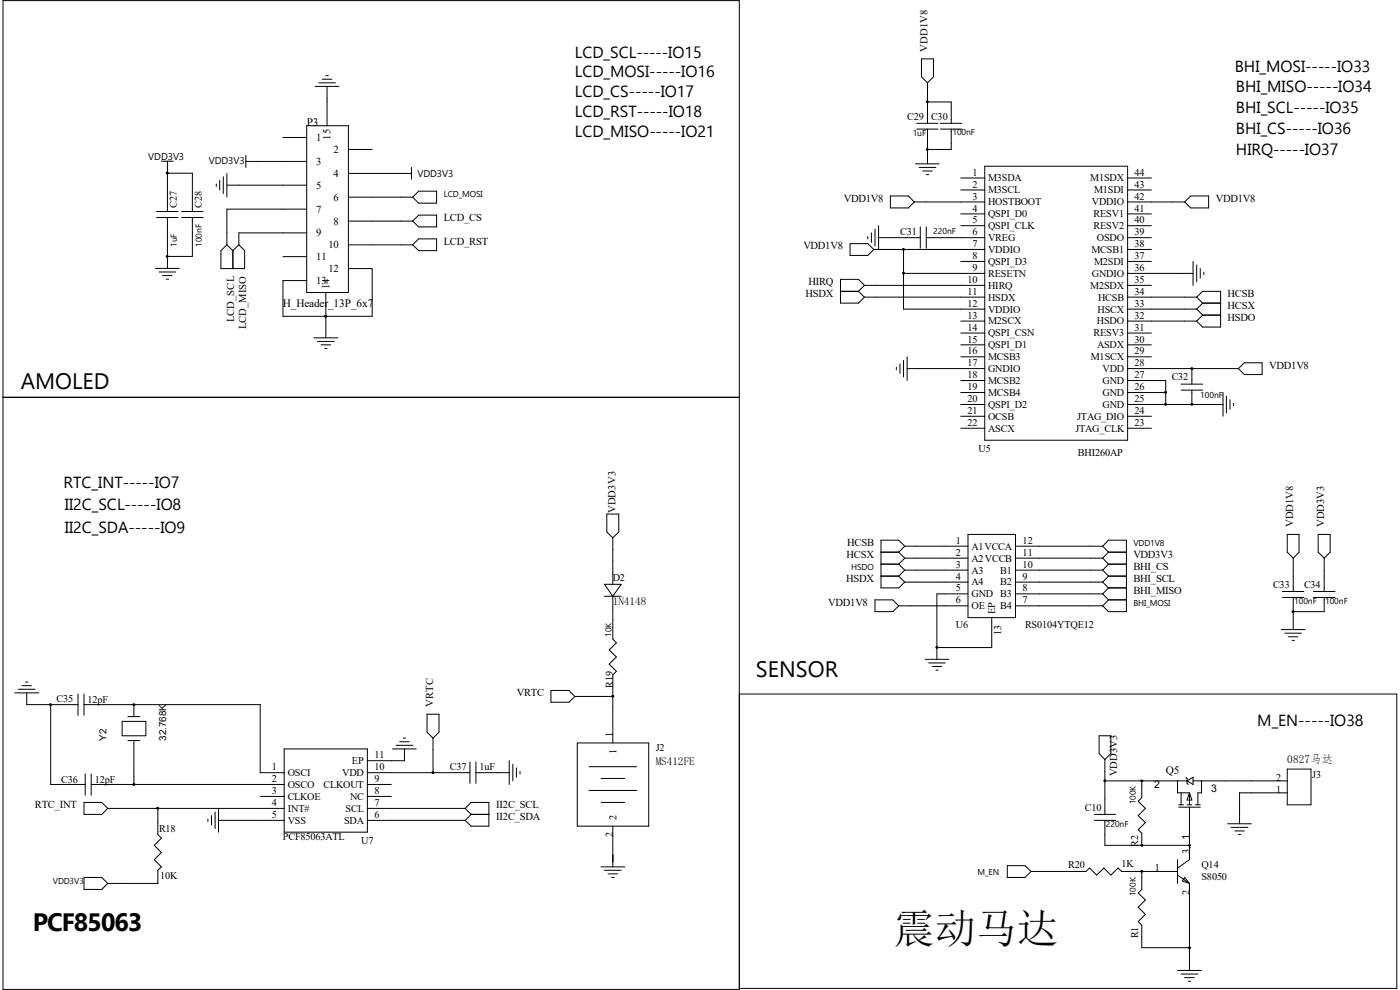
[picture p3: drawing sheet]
<svg xmlns="http://www.w3.org/2000/svg" width="297mm" height="210mm" viewBox="0 0 297 210" stroke-linecap="round" stroke-linejoin="round" font-family="sans-serif">
<g fill="none" stroke="#000" stroke-width=".21">
<path d="M.6 .1h156.2v209.8h-156.2zM66.8 18.3h5.1M67.6 17.6h3.6M68.4 16.8h2M69.1 16h.5M69.4 18.3v8.4M195.5 12.5h2.5v3.8l-1.2 1.3-1.3-1.3zM196.8 17.6v8.6M34.2 34.2h2.5M35.5 36.7h.1M35.5 34.2v10.7M35.5 36.7h5.3v8.2"/>
<path d="M45.9 39v.5M46.6 38.3v2M47.4 37.5v3.6M48.1 39.3h17M48.1 36.8v5M52.2 34.2h12.9M52.2 33v2.5M60 29.2h5.1M65.1 26.7h8.8v35.4h-8.8zM73.9 31.7h5.1M73.9 36.8h13.4M87.3 35.5v2.5"/>
<path d="M194.2 34.8h5.1M194.5 26.2h4.5M194.5 27.4h4.5M195 35.5h3.5M195.7 36.3h2.1M196.5 37h.5M196.8 27.4v7.4M196.8 21.6h5v4.6M199.5 26.2h4.6M199.5 27.4h4.6M201.8 27.4v4.3h-5M203.8 37.8h5.1"/>
<path d="M208.9 35.3h30.3v58.1h-30.3zM239.2 37.8h5.1M33 56.9h5M33.2 46.1h4.6M33.2 44.9h4.6M33.7 57.7h3.6M34.5 58.5h2M35.3 59.2h.5M35.5 54.4h.1M35.5 46.1v10.8M38.5 46.1h4.6M38.5 44.9h4.6"/>
<path d="M40.8 46.1v8.3h-5.3M48.1 51.9l-1.2 1.3v3.8h5v-3.8l-1.2-1.3M48.1 51.9l1.3 1.3M49.4 53.2v3.8M50.7 51.9l-1.3 1.3M60 54.4h5.1M65.1 44.4h-17v7.5M65.1 49.4h-14.4v2.5M73.9 41.8h13.6M73.9 46.9h13.6M73.9 51.9h13.6M73.9 57h5.1v10.1h-19v-7.6h5.1"/>
<path d="M88.8 40.6h3.8v2.5h-3.8l-1.3-1.3zM88.8 45.6h3.8v2.5h-3.8l-1.3-1.2zM88.8 50.7h3.8v2.5h-3.8l-1.3-1.3zM180.3 51.7h3.8l1.3 1.2-1.3 1.3h-3.8zM184.1 50.2v.5M184.9 49.4v2M185.4 52.9h23.5M185.6 48.6v3.6M186.4 50.4h8.8M186.4 47.9v5M188.9 41.6h3.8l1.3 1.2-1.3 1.3h-3.8zM191.7 58h17.2"/>
<path d="M191.7 52.9v12.7h17.2M194 42.8h14.9M195.2 48.1v4.6M196.5 50.4h12.4M196.5 48.1v4.6M203.8 40.3h5.1M203.8 45.4h5.1M203.8 47.9h5.1M203.8 55.5h5.1M239.2 40.3h5.1M239.2 42.8h12.1M239.2 45.4h5.1"/>
<path d="M239.2 47.9h5.1M239.2 50.4h5.1M239.2 52.9h5.1M239.2 55.5h5.1M239.2 58h13.9M252.6 41.6h3.8v2.5h-3.8l-1.3-1.3zM253.1 55.5v5M253.9 56.2v3.6M254.6 57v2M255.4 57.7v.6M66.6 71.7h5.1M67.4 72.4h3.5"/>
<path d="M68.1 73.2h2M68.9 73.9h.5M69.1 67.1h.1M69.1 62.1v9.6M178.3 61.8h3.8M182.1 61.8l1.3 1.2M183.4 60.5h25.5M183.4 63h25.5M183.4 60.5l-1.3-1.2h-3.8v5h3.8l1.3-1.3M183.4 60.5l-1.3 1.3M190.2 77.9v.5M190.9 77.2v2"/>
<path d="M191.7 76.5v3.5M192.4 78.2h16.5M192.4 75.7v5M203.8 68.1h5.1M203.8 70.7h5.1M203.8 73.2h5.1M203.8 75.7h5.1M239.2 60.5h5.1M239.2 63h14.7M239.2 65.6h14.7M239.2 68.1h14.7M239.2 70.7h5.1"/>
<path d="M239.2 73.2h5.1M239.2 75.7h5.1M239.2 78.2h23.5M252.9 78.2h.1M252.9 78.2v3.3M253.9 63l1.2-1.2h3.9v7.6h-3.9l-1.2-1.3M253.9 65.6l1.2 1.2M253.9 63l1.2 1.3M255.1 64.3h3.9M255.1 66.8h3.9M255.1 66.8l-1.2 1.3M255.1 64.3l-1.2 1.3"/>
<path d="M262.7 78.2l1.3-1.2h3.8v2.5h-3.8zM.6 84.3h156.2M203.8 80.7h5.1M203.8 83.3h5.1M203.8 85.8h5.1M203.8 88.3h5.1M203.8 90.8h5.1M239.2 80.7h8.1v5.1M239.2 83.3h8.1M239.2 85.8h20.3M239.2 88.3h5.1M239.2 90.8h5.1"/>
<path d="M250.6 81.5h4.5M250.6 82.8h4.5M252.9 85.8h.1M252.9 82.8v3M259.5 83.3v5M260.2 84v3.6M260.9 84.8v2M261.7 85.6v.5M128.7 109.1h2.6v3.8l-1.3 1.2-1.3-1.2zM130 114.1v9.9M186.9 119.7h3.8M186.9 117.1h3.8"/>
<path d="M190.7 117.1l1.2 1.3M190.7 119.7l1.2 1.2M191.9 115.9h13.5M191.9 118.4h13.5M191.9 115.9l-1.2-1.3h-3.8v10.1h3.8l1.2-1.2M191.9 115.9l-1.2 1.2M191.9 118.4l-1.2 1.3M205.4 113.4h10v17.6h-10zM215.4 115.9h18.5M215.4 118.4h18.5M233.9 118.4l1.3 1.3M233.9 115.9l1.3-1.3h3.8v15.2h-3.8l-1.3-1.3"/>
<path d="M233.9 115.9l1.3 1.2M235.2 119.7h3.8M235.2 117.1h3.8M235.2 117.1l-1.3 1.3M235.2 119.7l-1.3 1.2M273.1 113.4h2.5v3.7l-1.2 1.3-1.3-1.3zM274.4 118.4v7.1M279.7 113.4h2.5v3.7l-1.3 1.3-1.2-1.3zM280.9 118.4v7.1M128.2 126.5h3.6M128.2 124h3.6l-1.8 2.5zM130 126.5h.1"/>
<path d="M130 126.5v9.1l.8 .8-1.6 1.5 1.6 1.5-1.6 1.5 1.6 1.5-.8 .8v14.4M185.6 127.3h3.8l1.3 1.2-1.3 1.3h-3.8zM186.9 122.2h3.8M190.7 128.5h14.7M190.7 122.2l1.2 1.3M191.9 120.9h13.5M191.9 123.5h13.5M191.9 120.9l-1.2 1.3M196.3 139.9h5M198.8 137.4h.1M205.4 126h-6.6v13.9M210.4 131v6.4h-11.6"/>
<path d="M215.4 120.9h18.5M215.4 123.5h18.5M215.4 126h18.5M215.4 128.5h18.5M233.9 120.9l1.3 1.3M233.9 123.5l1.3 1.2M233.9 126l1.3 1.3M235.2 127.3h3.8M235.2 122.2h3.8M235.2 124.7h3.8M235.2 122.2l-1.3 1.3M235.2 124.7l-1.3 1.3"/>
<path d="M235.2 127.3l-1.3 1.2M271.8 133.6h5.1M272.1 125.5h4.5M272.1 126.7h4.5M272.6 134.3h3.5M273.3 135.1h2M274.1 135.8h.5M274.4 129.8h.1M274.4 126.7v6.9M278.6 125.5h4.6M278.6 126.7h4.6M280.9 126.7v3.1h-6.5"/>
<path d="M3.1 147h5.1M3.9 146.2h3.6M4.7 145.5h2M5.4 144.7h.5M5.7 147v2.5h10.9M10.8 149.5v16.9h7.3M16.6 147.2v4.6M17.8 149.5h37.4v14.4h5.1M17.8 147.2v4.6M25.9 153h5v3.1h-5zM27.1 157.1h2.6M27.1 152h2.6"/>
<path d="M28.4 149.5h.1M28.4 149.5v2.5M28.4 157.1v9.3M60.3 158.9h17.6v17.6h-17.6zM83.3 158.9h5M84 158.1h3.5M84.8 157.4h2M85.6 156.6h.5M85.8 158.9v2.5h-7.9M90.6 151.5h2.5v3.8l-1.2 1.3-1.3-1.3zM91.9 156.6v7.3M116.9 146.5h3.8l1.3 1.2-1.3 1.3h-3.8z"/>
<path d="M122 147.7h8M122.5 157.6h15.1v17.7h-15.1zM156.8 147.2h139.5v62.5h-139.5M197 140.6h3.5M197.8 141.4h2M198.5 142.2h.5M233.2 156.1h2.5v3.8l-1.3 1.2-1.2-1.2zM17.8 170.2h3.8l1.3 1.3-1.3 1.3h-3.8zM18.1 164.2v4.5M19.3 166.4h41M19.3 164.2v4.5M22.9 171.5h37.4"/>
<path d="M33.5 171.5v5.5l.7 .8-1.5 1.5 1.5 1.5-1.5 1.6 1.5 1.5-.7 .7v2.8h-10.6M44.1 173.8v.5M44.9 173v2M45.6 172.3v3.5M46.4 174h13.9M46.4 171.5v5M55.2 169h5.1M77.9 166.4h5.1M77.9 163.9h21.8M77.9 169h5.1M77.9 171.5h20.8M77.9 174h20.8"/>
<path d="M98.7 171.5l1.2-1.3h3.8v5.1h-3.8l-1.2-1.3M98.7 171.5l1.2 1.3M99.7 161.6v4.6M99.9 172.8h3.8M99.9 172.8l-1.2 1.2M101 163.9h7M101 161.6v4.6M108 161.4v5M108.8 162.1v3.6M109.6 162.9v2M110.3 163.7v.5M125 162.6h10.1"/>
<path d="M125 167.7h10.1M127.5 165.1h5M127.5 170.2h5M130 175.3v8.6M232.2 174h4.5M232.2 172.8h4.5M234.4 165.7h17.4M234.4 161.1v11.7M234.4 174v5.3h17.9M242.2 179.3h.1M242.2 165.7v3.5l-.7 .8 1.5 1.5-1.5 1.5 1.5 1.5-1.5 1.5 .7 .8v2.5M249.8 165.7v2.5h2.5"/>
<path d="M250.1 170.7h1M250.1 171.2h4.5M250.6 168.2v2.5M251.6 164.9l.2 .2v1.1l.3 .2M251.8 170.7h1.1M251.8 165.7l1.3-.8v1.5zM252.3 179.8h.1M252.3 168.2v2.5M252.3 171.2v11.2l-2.5 1.7M252.3 168.2l.6 1.5h-1.1zM253.1 165.7h20M253.6 170.7h1"/>
<path d="M254.9 165.7v2.5h-.8v2.5M260.4 174.8h5.1M261.2 175.5h3.6M262 176.3h2M262.7 177h.5M273.1 163.2h5v7.5h-5zM273.1 168.2h-10.1v6.6M17.8 186.1h3.8l1.3 1.3-1.3 1.3h-3.8zM127.5 183.9h5M128.2 184.6h3.6M129 185.4h2M129.8 186.1h.5"/>
<path d="M213.7 183.6h3.8l1.2 1.3-1.2 1.2h-3.8zM218.7 184.9h11.7l.7-.8 1.6 1.5 1.5-1.5 1.5 1.5 1.5-1.5 .8 .8h11.8M242.2 184.9h.1M242.2 184.9v3.8l-.7 .7 1.5 1.5-1.5 1.5 1.5 1.6-1.5 1.5 .7 .8v4.7h10.1M249.8 182.4v5M249.8 185.6l2.5 1.8M251.3 186.1l1 1.3-1.5-.5zM252.3 187.4v18.5M249.8 205.9h5.1M250.6 206.6h3.5M251.3 207.4h2.1M252.1 208.2h.5"/>
</g>
<g fill="#000" stroke="#000" stroke-width=".21">
<circle cx="35.5" cy="36.7" r=".2"/>
<circle cx="196.7" cy="21.6" r=".2"/>
<circle cx="196.7" cy="31.7" r=".2"/>
<circle cx="35.5" cy="54.4" r=".2"/>
<circle cx="191.7" cy="52.9" r=".2"/>
<circle cx="191.7" cy="58" r=".2"/>
<circle cx="69.1" cy="67.1" r=".2"/>
<circle cx="252.9" cy="78.2" r=".2"/>
<circle cx="247.3" cy="85.8" r=".2"/>
<circle cx="247.3" cy="83.2" r=".2"/>
<circle cx="252.9" cy="85.8" r=".2"/>
<circle cx="198.8" cy="137.3" r=".2"/>
<circle cx="274.3" cy="129.8" r=".2"/>
<circle cx="10.7" cy="149.5" r=".2"/>
<circle cx="28.4" cy="149.5" r=".2"/>
<circle cx="130" cy="147.7" r=".2"/>
<circle cx="28.4" cy="166.4" r=".2"/>
<circle cx="33.5" cy="171.5" r=".2"/>
<circle cx="91.9" cy="163.9" r=".2"/>
<circle cx="234.4" cy="165.6" r=".2"/>
<circle cx="242.2" cy="165.7" r=".2"/>
<circle cx="242.2" cy="179.3" r=".2"/>
<circle cx="252.4" cy="179.3" r=".2"/>
<circle cx="242.2" cy="184.9" r=".2"/>
<circle cx="252.4" cy="201.1" r=".2"/>
</g>
<text font-size="8.7" x="189.7" y="200">震动马达</text>
<text font-size="5.3" x="6.9" y="197.5">PCF85063</text>
<g font-size="4.7">
<text x="4.4" y="82.5">AMOLED</text>
<text x="160.4" y="143.7">SENSOR</text>
</g>
<g font-size="3.4">
<text x="122" y="12.2">LCD_SCL-----IO15</text>
<text x="122" y="16.3">LCD_MOSI-----IO16</text>
<text x="262" y="15.3">BHI_MOSI-----IO33</text>
<text x="122" y="20.6">LCD_CS-----IO17</text>
<text x="262.2" y="19.6">BHI_MISO-----IO34</text>
<text x="262.2" y="23.9">BHI_SCL-----IO35</text>
<text x="122" y="24.9">LCD_RST-----IO18</text>
<text x="122" y="29.2">LCD_MISO-----IO21</text>
<text x="262.2" y="28.4">BHI_CS-----IO36</text>
<text x="262.2" y="33">HIRQ-----IO37</text>
<text x="13.5" y="103.5">RTC_INT-----IO7</text>
<text x="13.8" y="108.3">II2C_SCL-----IO8</text>
<text x="13.8" y="113.1">II2C_SDA-----IO9</text>
<text x="266.7" y="154.1">M_EN-----IO38</text>
</g>
<g font-size="2.4">
<text x="65.1" y="26.7">P3</text>
<text x="60" y="65.1">H_Header_13P_6x7</text>
<text x="130" y="128.3">1N4148</text>
<text x="273.1" y="161.9">0827马达</text>
<text x="139.1" y="162.4">MS412FE</text>
<text x="247.3" y="164.3">Q5</text>
</g>
<g font-size="2.3">
<text x="196.8" y="11" transform="rotate(-90 196.8 11)">VDD1V8</text>
<text x="67.1" y="29.9">1</text>
<text x="70.1" y="29.7" transform="rotate(-90 70.1 29.7)">15</text>
<text x="67.1" y="35">3</text>
<text x="70.8" y="32.4">2</text>
<text x="67.1" y="40">5</text>
<text x="70.8" y="37.5">4</text>
<text x="67.1" y="45.1">7</text>
<text x="70.8" y="42.5">6</text>
<text x="70.8" y="47.6">8</text>
<text x="94.1" y="46.9">LCD_CS</text>
<text x="179" y="42.8">VDD1V8</text>
<text x="257.9" y="42.8">VDD1V8</text>
<text x="67.1" y="50.1">9</text>
<text x="69.7" y="52.7">10</text>
<text x="94.1" y="51.9">LCD_RST</text>
<text x="170.4" y="52.9">VDD1V8</text>
<text x="67.1" y="55.2">11</text>
<text x="69.7" y="57.7">12</text>
<text x="67.1" y="60.2">13</text>
<text x="69.9" y="61.3" transform="rotate(-90 69.9 61.3)">14</text>
<text x="170.9" y="63">HSDX</text>
<text x="171.5" y="60.5">HIRQ</text>
<text x="260.4" y="65.6">HCSX</text>
<text x="260.4" y="63">HCSB</text>
<text x="49.7" y="68.4" transform="rotate(-90 49.7 68.4)">LCD_SCL</text>
<text x="52.2" y="69.9" transform="rotate(-90 52.2 69.9)">LCD_MISO</text>
<text x="260.4" y="68.1">HSDO</text>
<text x="269.3" y="78.2">VDD1V8</text>
<text x="130.6" y="108.8" transform="rotate(-90 130.6 108.8)">VDD3V3</text>
<text x="274.4" y="111.8" transform="rotate(-90 274.4 111.8)">VDD1V8</text>
<text x="280.9" y="111.8" transform="rotate(-90 280.9 111.8)">VDD3V3</text>
<text x="179.6" y="118.4">HCSX</text>
<text x="179.7" y="115.9">HCSB</text>
<text x="240.5" y="118.4">VDD3V3</text>
<text x="179.5" y="123.5">HSDX</text>
<text x="240.5" y="120.9">BHI_CS</text>
<text x="240.5" y="123.5">BHI_SCL</text>
<text x="240.5" y="126">BHI_MISO</text>
<text x="175.7" y="128.5">VDD1V8</text>
<text x="91.9" y="150" transform="rotate(-90 91.9 150)">VRTC</text>
<text x="109.6" y="147.7">VRTC</text>
<text x="237" y="164.7" transform="rotate(-90 237 164.7)">VDD3V3</text>
<text x="7.4" y="171.5">RTC_INT</text>
<text x="105.2" y="171.5">II2C_SCL</text>
<text x="105.2" y="174">II2C_SDA</text>
</g>
<g font-size="2.2">
<text x="192.5" y="25.4">C29</text>
<text x="197.5" y="25.4">C30</text>
<text x="206.3" y="37.3">1</text>
<text x="206.3" y="39.8">2</text>
<text x="209.6" y="38.5">M3SDA</text>
<text x="209.6" y="41">M3SCL</text>
<text x="231.3" y="38.5">M1SDX</text>
<text x="232.1" y="41">M1SDI</text>
<text x="240.7" y="39.8">43</text>
<text x="240.7" y="37.3">44</text>
<text x="37.5" y="44.1" transform="rotate(-90 37.5 44.1)">C27</text>
<text x="42.8" y="44.1" transform="rotate(-90 42.8 44.1)">C28</text>
<text x="206.3" y="42.3">3</text>
<text x="206.3" y="44.9">4</text>
<text x="206.3" y="47.4">5</text>
<text x="209.6" y="43.6">HOSTBOOT</text>
<text x="209.6" y="46.1">QSPI_D0</text>
<text x="231.6" y="43.6">VDDIO</text>
<text x="232" y="46.1">RESV1</text>
<text x="240.7" y="47.4">40</text>
<text x="240.7" y="44.9">41</text>
<text x="240.7" y="42.3">42</text>
<text x="191" y="49.9">C31</text>
<text x="206.3" y="49.9">6</text>
<text x="206.3" y="52.4">7</text>
<text x="209.6" y="48.6">QSPI_CLK</text>
<text x="209.6" y="51.1">VREG</text>
<text x="209.6" y="53.6">VDDIO</text>
<text x="231.6" y="53.6">MCSB1</text>
<text x="232" y="48.6">RESV2</text>
<text x="232.7" y="51.1">OSDO</text>
<text x="240.7" y="52.4">38</text>
<text x="240.7" y="49.9">39</text>
<text x="206.3" y="54.9">8</text>
<text x="206.3" y="57.5">9</text>
<text x="209.6" y="56.2">QSPI_D3</text>
<text x="209.6" y="58.7">RESETN</text>
<text x="231.6" y="58.7">GNDIO</text>
<text x="232.1" y="56.2">M2SDI</text>
<text x="240.7" y="57.5">36</text>
<text x="240.7" y="54.9">37</text>
<text x="205.3" y="60">10</text>
<text x="205.3" y="62.6">11</text>
<text x="205.3" y="65.1">12</text>
<text x="209.6" y="61.3">HIRQ</text>
<text x="209.6" y="63.8">HSDX</text>
<text x="231.3" y="61.3">M2SDX</text>
<text x="233" y="63.8">HCSB</text>
<text x="240.7" y="65.1">33</text>
<text x="240.7" y="62.6">34</text>
<text x="240.7" y="60">35</text>
<text x="205.3" y="67.6">13</text>
<text x="205.3" y="70.1">14</text>
<text x="209.6" y="66.3">VDDIO</text>
<text x="209.6" y="68.8">M2SCX</text>
<text x="209.6" y="71.4">QSPI_CSN</text>
<text x="232" y="71.4">RESV3</text>
<text x="232.7" y="68.8">HSDO</text>
<text x="232.8" y="66.3">HSCX</text>
<text x="240.7" y="70.1">31</text>
<text x="240.7" y="67.6">32</text>
<text x="205.3" y="72.7">15</text>
<text x="205.3" y="75.2">16</text>
<text x="205.3" y="77.7">17</text>
<text x="209.6" y="73.9">QSPI_D1</text>
<text x="209.6" y="76.4">MCSB3</text>
<text x="231.4" y="76.4">M1SCX</text>
<text x="232.7" y="73.9">ASDX</text>
<text x="240.7" y="77.7">28</text>
<text x="240.7" y="75.2">29</text>
<text x="240.7" y="72.7">30</text>
<text x="205.3" y="80.2">18</text>
<text x="205.3" y="82.8">19</text>
<text x="209.6" y="78.9">GNDIO</text>
<text x="209.6" y="81.4">MCSB2</text>
<text x="209.6" y="84">MCSB4</text>
<text x="233.9" y="84">GND</text>
<text x="233.9" y="81.4">GND</text>
<text x="233.9" y="78.9">VDD</text>
<text x="240.7" y="82.8">26</text>
<text x="240.7" y="80.2">27</text>
<text x="248.6" y="80.7">C32</text>
<text x="205.3" y="85.3">20</text>
<text x="205.3" y="87.8">21</text>
<text x="209.6" y="86.5">QSPI_D2</text>
<text x="209.6" y="89">OCSB</text>
<text x="228.5" y="89">JTAG_DIO</text>
<text x="233.9" y="86.5">GND</text>
<text x="240.7" y="87.8">24</text>
<text x="240.7" y="85.3">25</text>
<text x="205.3" y="90.3">22</text>
<text x="207.6" y="95.9">U5</text>
<text x="209.6" y="91.6">ASCX</text>
<text x="228.1" y="91.6">JTAG_CLK</text>
<text x="240.7" y="90.3">23</text>
<text x="228.7" y="96.6">BHI260AP</text>
<text x="202.8" y="115.4">1</text>
<text x="202.8" y="117.9">2</text>
<text x="206.1" y="116.6">A1VCCA</text>
<text x="206.1" y="119.1">A2VCCB</text>
<text x="217" y="117.9">11</text>
<text x="217" y="115.4">12</text>
<text x="130" y="123.2">D2</text>
<text x="202.8" y="120.4">3</text>
<text x="202.8" y="123">4</text>
<text x="202.8" y="125.5">5</text>
<text x="206.1" y="121.7">A3</text>
<text x="206.1" y="124.2">A4</text>
<text x="212.2" y="124.2">B2</text>
<text x="212.2" y="121.7">B1</text>
<text x="217" y="125.5">8</text>
<text x="217" y="123">9</text>
<text x="217" y="120.4">10</text>
<text x="270.1" y="124.7">C33</text>
<text x="276.6" y="124.7">C34</text>
<text x="202.8" y="128">6</text>
<text x="206.1" y="126.7">GND B3</text>
<text x="206.1" y="129.2">OE</text>
<text x="211.2" y="130.3" transform="rotate(-90 211.2 130.3)">EP</text>
<text x="212.2" y="129.2">B4</text>
<text x="217" y="128">7</text>
<text x="202.8" y="133.3">U6</text>
<text x="212.4" y="134.7" transform="rotate(-90 212.4 134.7)">13</text>
<text x="217.5" y="133.3">RS0104YTQE12</text>
<text x="12" y="149">C35</text>
<text x="18.6" y="149.2">12pF</text>
<text x="130" y="146" transform="rotate(-90 130 146)">R19</text>
<text x="79.5" y="160.9">11</text>
<text x="130" y="156.3" transform="rotate(-90 130 156.3)">1</text>
<text x="130.8" y="160" transform="rotate(-90 130.8 160)">1</text>
<text x="139.1" y="159.3">J2</text>
<text x="13" y="166.2">C36</text>
<text x="20.1" y="166.2">12pF</text>
<text x="57.7" y="163.4">1</text>
<text x="57.7" y="165.9">2</text>
<text x="61" y="164.6">OSCI</text>
<text x="61" y="167.1">OSCO</text>
<text x="68.7" y="167.1">CLKOUT</text>
<text x="72.6" y="164.6">VDD</text>
<text x="74.7" y="162.1">EP</text>
<text x="79.5" y="165.9">9</text>
<text x="79.5" y="163.4">10</text>
<text x="95.4" y="163.4">C37</text>
<text x="101.7" y="163.4">1uF</text>
<text x="244.9" y="167.2">2</text>
<text x="256.9" y="167.9">3</text>
<text x="270.8" y="165.7">2</text>
<text x="278.4" y="165.1">J3</text>
<text x="57.7" y="168.4">3</text>
<text x="57.7" y="171">4</text>
<text x="57.7" y="173.5">5</text>
<text x="61" y="169.7">CLKOE</text>
<text x="61" y="172.2">INT#</text>
<text x="73.3" y="172.2">SCL</text>
<text x="74.3" y="169.7">NC</text>
<text x="79.5" y="173.5">6</text>
<text x="79.5" y="171">7</text>
<text x="79.5" y="168.4">8</text>
<text x="230.2" y="172">C10</text>
<text x="270.8" y="168.2">1</text>
<text x="33.7" y="176.5">R18</text>
<text x="60" y="178.3">PCF85063ATL</text>
<text x="61" y="174.8">VSS</text>
<text x="73" y="174.8">SDA</text>
<text x="76.6" y="179.1">U7</text>
<text x="130" y="177.6" transform="rotate(-90 130 177.6)">2</text>
<text x="130.8" y="174" transform="rotate(-90 130.8 174)">2</text>
<text x="241.5" y="179.6" transform="rotate(-90 241.5 179.6)">R2</text>
<text x="252.4" y="178.3" transform="rotate(-90 252.4 178.3)">1</text>
<text x="226.6" y="184.1">R20</text>
<text x="237.9" y="183.9">1K</text>
<text x="245" y="184.9">1</text>
<text x="252.3" y="181.1" transform="rotate(-90 252.3 181.1)">3</text>
<text x="254.9" y="184.1">Q14</text>
<text x="34" y="186.4">10K</text>
<text x="252.3" y="189.8" transform="rotate(-90 252.3 189.8)">2</text>
<text x="254.9" y="186.6">S8050</text>
<text x="241.5" y="199" transform="rotate(-90 241.5 199)">R1</text>
</g>
<g font-size="2.1">
<text x="31.5" y="34">VDD3V3</text>
<text x="44.3" y="34.7">VDD3V3</text>
<text x="88.6" y="37.5">VDD3V3</text>
<text x="22.6" y="157.1" transform="rotate(-90 22.6 157.1)">Y2</text>
<text x="35.3" y="157.1" transform="rotate(-90 35.3 157.1)">32.768K</text>
</g>
<g font-size="1.8">
<text x="193.6" y="29">1uF</text>
<text x="202.1" y="28.7">100nF</text>
<text x="94.1" y="41.8">LCD_MOSI</text>
<text x="37.5" y="52.4" transform="rotate(-90 37.5 52.4)">1uF</text>
<text x="42.8" y="52.4" transform="rotate(-90 42.8 52.4)">100nF</text>
<text x="198" y="49.7">220nF</text>
<text x="254.6" y="84.3">100nF</text>
<text x="240.5" y="115.9">VDD1V8</text>
<text x="180.6" y="120.9">HSDO</text>
<text x="240.5" y="128.5">BHI_MOSI</text>
<text x="274.6" y="128.1">100nF</text>
<text x="281.1" y="128.1">100nF</text>
<text x="129.8" y="135.1" transform="rotate(-90 129.8 135.1)">10K</text>
<text x="241" y="170.6" transform="rotate(-90 241 170.6)">100K</text>
<text x="234.6" y="175.3">220nF</text>
<text x="207.4" y="185.6">M_EN</text>
<text x="11.2" y="187.5">VDD3V3</text>
<text x="241" y="190.1" transform="rotate(-90 241 190.1)">100K</text>
</g>
</svg>
